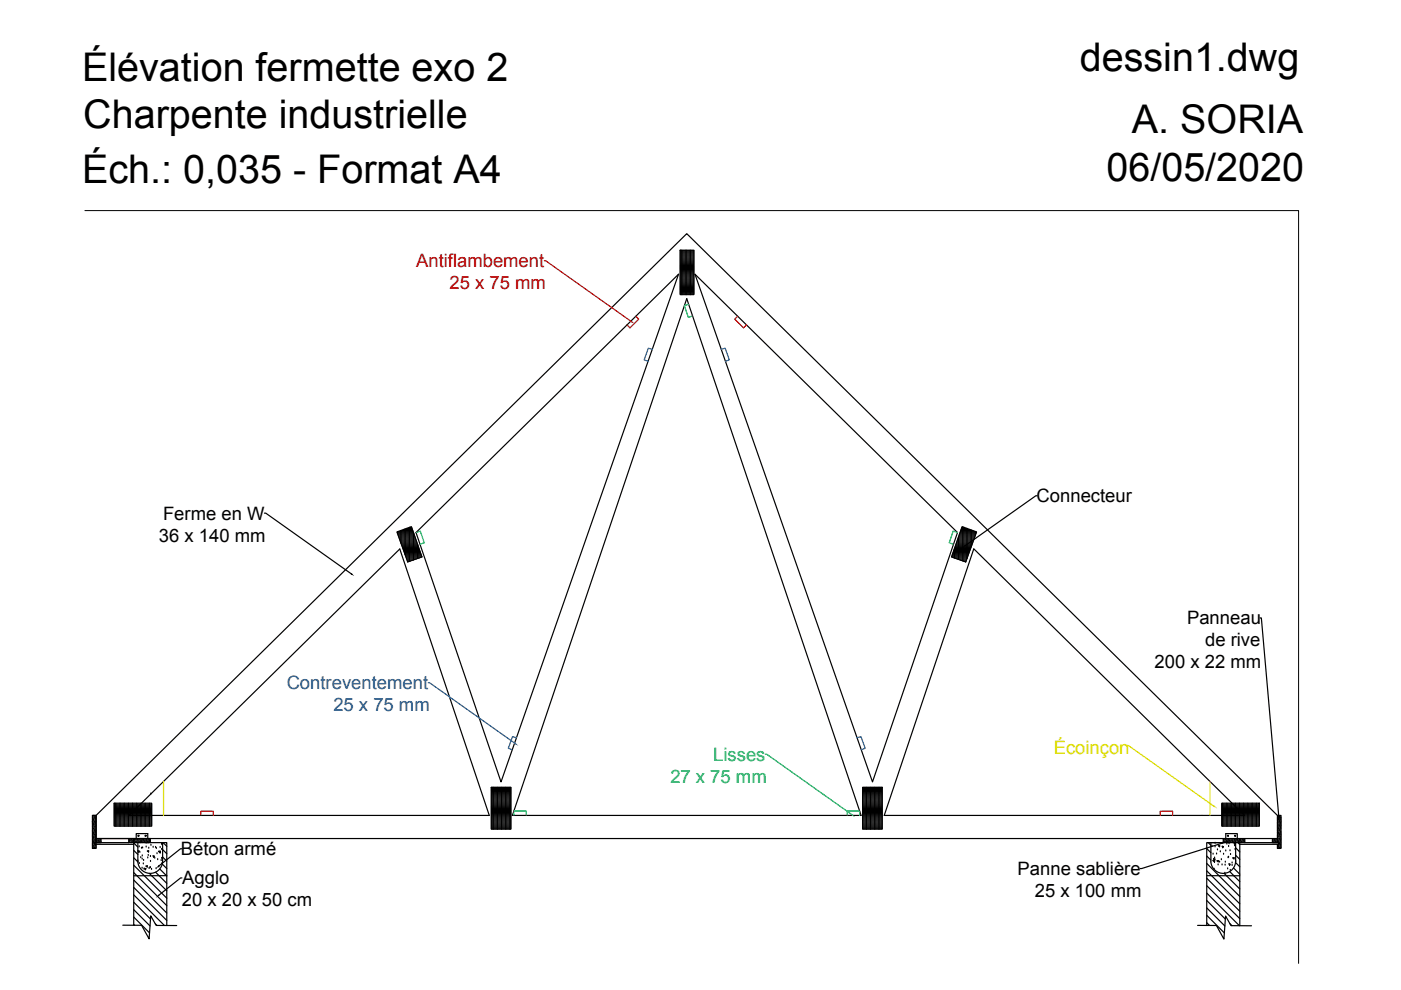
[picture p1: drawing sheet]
<svg xmlns="http://www.w3.org/2000/svg" width="297mm" height="210mm" viewBox="0 0 297 210" stroke-linecap="round" stroke-linejoin="round" font-family="sans-serif">
<!-- layer: 0 -->
<g fill="none" stroke="#000" stroke-width=".25">
<path d="M144.2 53h2.9v9.5h-2.9zM144.2 53.2h2.9M144.2 53.4h2.9M144.2 53.6h2.9M144.2 53.8h2.9M144.2 54h2.9M144.2 54.3h2.9M144.2 54.5h2.9M144.2 54.7h2.9M144.2 54.9h2.9M144.2 55.2h2.9M144.2 55.4h2.9"/>
<path d="M144.2 55.6h2.9M144.2 55.8h2.9M144.2 56h2.9M144.2 56.3h2.9M144.2 56.5h2.9M144.2 56.7h2.9M144.2 56.9h2.9M144.2 57.2h2.9M144.2 57.4h2.9M144.2 57.6h2.9M144.2 57.8h2.9M144.2 58h2.9"/>
<path d="M144.2 58.3h2.9M144.2 58.5h2.9M144.2 58.7h2.9M144.2 58.9h2.9M144.2 59.2h2.9M144.2 59.4h2.9M144.2 59.6h2.9M144.2 59.8h2.9M144.6 53v9.5M145.5 53v9.5M146.3 53v9.5M147.4 58.1l55.6 54.8-18 52.9z"/>
<path d="M144.2 60h2.9M144.2 60.3h2.9M144.2 60.5h2.9M144.2 60.7h2.9M144.2 60.9h2.9M144.2 61.2h2.9M144.2 61.4h2.9M144.2 61.6h2.9M144.2 61.8h2.9M144.2 62.1h2.9M144.2 62.3h2.9M145.6 63.3l37 109.6h-74z"/>
<path d="M56.1 108.8h.2l18.2 12.9M84.2 112.8l3-1.1 2.3 6.4-3.1 1zM84.2 112.9h3.5v5.8h-1.4M84.3 113.2h3.5M84.3 112.7h3.3M84.4 113.4h3.4M84.5 113.6h3.4M84.5 113.8h3.5M84.6 114.1h3.5M84.7 114.3h3.4M84.8 114.5h3.4M84.9 114.7h3.4"/>
<path d="M84.9 112.5h2.6M84.9 114.9h3.5M85 112.5v2.6M85 115.2h3.4M85.1 115.4h3.4M85.2 115.6h3.4M85.3 115.8h3.4M85.3 116.1h3.5M85.4 116.3h3.4M85.5 116.5h3.4M85.5 112.3h1.9M85.6 116.7h3.4"/>
<path d="M85.7 116.9h3.4M85.7 117.2h3.4M85.8 117.4h3.4M85.9 112.2v5.4h3.4M86 117.8h3.4M86.1 118.1h3.4M86.1 118.3h2.8M86.1 112.1h1.3M86.2 118.5h2.1M86.4 118.9h.6M87.3 111.8h-.5v7.2M88.2 112.9l55.7-54.8-37.7 107.7z"/>
<path d="M88.6 115.5v2.9M201.8 118.1h3.4M201.8 117.8h3.4M201.9 117.6h3.4M202 117.4h3.4M202.1 117.2h3.4M202.1 116.9h3.4M202.2 116.7h3.4M202.3 118.3h2.8M202.3 116.5h3.4M202.4 116.3v2M202.4 116.3h3.4"/>
<path d="M202.4 116.1h3.5M202.5 115.8h3.5M202.6 115.6h3.4M202.7 115.4h3.4M202.8 115.2h3.4M202.8 114.9h3.5M202.9 114.7h3.5M202.9 118.5h2.1M203 114.5h3.4M203.1 114.3h3.4M203.1 114.1h3.5M203.2 113.8h3.5"/>
<path d="M203.2 113.8v4.8M203.3 113.6h3.5M203.4 113.4h3.4M203.5 113.2h3.4M203.5 112.9h3.5M203.6 118.7h1.3M203.6 112.7h3.3M203.7 112.5h2.6M203.8 112.3h1.9M203.8 112.1h1.3M203.9 111.8h.5M204 111.7l3.1 1.1-2.3 6.3-3.1-1z"/>
<path d="M204.1 111.7v7.2M204.2 118.9h.6M205 112v6.4M205.9 112.4v3.6M206.5 116.4l57.4 56.5h-76.4l18.9-56.5M206.8 112.7v.8M219.9 105.1h-.3l-15 10.6M267.1 131h.3l3.8 42.5M19.6 172.9h.8v4.9h8h-8v-4.9h-.8v7h.8v-2.1M19.6 174.4h.1M19.6 179.6l.4 .3M19.6 178.8l.2 .1"/>
<path d="M19.6 177.9l.6 .6M19.6 177.1l.1 .1M19.6 176.3l.5 .4M19.6 174.6l.3 .3M19.6 173.8l.7 .6M19.6 173l.2 .1M19.6 179.3l.1 .1M19.6 176.8l.4 .3M19.6 176l.2 .1M19.6 175.2l.2 .2M19.6 173.6h.1M19.6 179.9h.1"/>
<path d="M19.6 179l.5 .4M19.6 177.4l.3 .3M19.6 176.6l.7 .6M19.6 175.7l.2 .2M19.6 174.9l.6 .5M19.6 174.1h.1M19.6 173.3l.4 .3M19.6 178.5l.5 .4M19.7 175.5l.7 .6M19.7 177.7l.2 .2M19.7 178.3l.4 .4M19.7 174.5l.5 .4"/>
<path d="M19.8 173.7l.2 .2M19.8 174.2l.6 .5M19.8 172.9l.3 .2M19.8 177.3l.6 .5M19.8 179.5l.3 .2M19.9 176.3l.5 .4M19.9 173.3l.5 .4M19.9 175.5l.3 .2M19.9 176l.5 .4M20 179.1l.4 .3M20 178l.5 .4M20.1 175l.3 .3"/>
<path d="M20.1 177.2l.2 .2M20.1 177.8l.8 .7M20.1 172.9l.3 .2M20.1 174l.3 .2M20.2 173.2l.2 .2M20.2 173.8l.2 .1M20.2 179.8l.1 .1M20.2 176.8l.2 .1M20.2 179l.2 .1M20.2 179.6l.2 .1M20.3 175.8h.1M20.3 175h.1"/>
<path d="M20.3 175.5l.1 .1M20.4 172.9l125.2-123.4 125.2 123.4M20.4 177.8v.9h1v-.9M20.4 178.6l.1 .1M20.4 177.8l.2 .2M20.6 178.5l.2 .2M20.7 177.8l.2 .1M20.8 178.1l.6 .5M21 178.1l.3 .2M21.1 178.6v.1M21.1 177.8l.2 .2M21.4 178.4h.1"/>
<path d="M24.2 170.3h8v4.9h-8zM24.2 170.5h8M24.2 170.7h8M24.2 171h8M24.2 171.2h8M24.2 171.4h8M24.2 171.6h8M24.2 171.8h8M24.2 172.1h8M24.2 172.3h8M24.2 172.5h8M24.2 172.7h8"/>
<path d="M24.2 173h8M24.2 173.2h8M24.2 173.4h8M24.2 173.6h8M24.2 173.8h8M24.2 174.1h8M24.2 174.3h8M24.2 174.5h8M24.2 174.7h8M24.2 175h8M24.6 170.3v4.9M25.4 170.3v4.9"/>
<path d="M26.3 170.3v4.9M27.2 170.3v4.9M27.3 177.8v.9h1.1v-.9h3.5v.9M27.3 178.7h-7.2v.3h8.3M27.3 178.6v.1M27.3 177.8h.1M27.3 178.1l.3 .2M27.3 178.4l.3 .2M27.4 172.9l57.4-56.5 18.9 56.5zM27.5 178l.8 .6M27.6 177.8h.1M27.7 177.9l.3 .2"/>
<path d="M27.7 178.5l.3 .2M27.9 177.8l.1 .1M28.1 178.2l.5 .4M28.1 170.3v4.9M28.2 178l.8 .7M28.2 177.8l.5 .4M28.4 178.7l.8 .9M28.6 177.8l.4 .3M28.9 178.3l.4 .4M29 170.3v4.9M29.1 178.2l.2 .2M29.2 178.7v4l-.8-.8"/>
<path d="M29.3 177.8l.8 .7M29.5 178.5l.1 .2M29.5 179.5h.1M29.5 178.3l.4 .4M29.5 177.8l.3 .2M29.8 178.7h.1M29.9 178.1l.5 .4M29.9 170.3v4.9M29.9 177.8l.8 .7M30 179.8h.1M30.2 177.8l.3 .2M30.2 178.6l.1 .1"/>
<path d="M30.2 179.8h.1M30.5 178.6l.1 .1M30.5 177.8l.3 .2M30.6 178.1l.7 .6M30.8 170.3v4.9M30.9 177.8l.2 .2M30.9 178.1l.2 .2M30.9 178.6v.1M31 178.8h.1M31 179.6h.1M31.2 177.8l.6 .5M31.2 178.4l.4 .3"/>
<path d="M31.3 178.2l.6 .4M31.3 177.8v-1.1h-2.4v1.1l.5 .4M31.4 178.7h.1M31.5 177.8h.1M31.5 179.8h.1M31.7 177.9l.2 .2M31.7 170.3v4.9M31.8 177.8h.1M31.9 177.8h227.5M32 168.4h.1M32 179.2h.1M32.5 179.6h.1"/>
<path d="M33 179.7h.1M33.1 179.9h.1M34 179.7h.1M34.5 178.9l-.3-.1 .2 .3 .1-.2M34.5 178.7v4.1M34.6 178.7l.8 .7M38.6 180h-.3l-4.7 3.7M104.2 166.9h4.1v8.9h-4.1zM104.2 167h4.1M104.2 167.2h4.1M104.2 167.4h4.1M104.2 167.6h4.1"/>
<path d="M104.2 167.8h4.1M104.2 168.1h4.1M104.2 168.3h4.1M104.2 168.5h4.1M104.2 168.7h4.1M104.2 169h4.1M104.2 169.2h4.1M104.2 169.4h4.1M104.2 169.6h4.1M104.2 169.8h4.1M104.2 170.1h4.1M104.2 170.3h4.1"/>
<path d="M104.2 170.5h4.1M104.2 170.7h4.1M104.2 171h4.1M104.2 171.2h4.1M104.2 171.4h4.1M104.2 171.6h4.1M104.2 171.8h4.1M104.2 172.1h4.1M104.2 172.3h4.1M104.2 172.5h4.1M104.2 172.7h4.1M104.2 173h4.1"/>
<path d="M104.2 173.2h4.1M104.2 173.4h4.1M104.2 173.6h4.1M104.2 173.8h4.1M104.2 174.1h4.1M104.2 174.3h4.1M104.2 174.5h4.1M104.2 174.7h4.1M104.2 175h4.1M104.2 175.2h4.1M104.2 175.4h4.1M104.2 175.6h4.1"/>
<path d="M104.6 166.9v8.9M105.5 166.9v8.9M106.3 166.9v8.9M107.2 166.9v8.9M108.1 166.9v8.9M182.9 166.9h4.1v8.9h-4.1zM182.9 167h4.1M182.9 167.2h4.1M182.9 167.4h4.1M182.9 167.6h4.1M182.9 167.8h4.1M182.9 168.1h4.1"/>
<path d="M182.9 168.3h4.1M182.9 168.5h4.1M182.9 168.7h4.1M182.9 169h4.1M182.9 169.2h4.1M182.9 169.4h4.1M182.9 169.6h4.1M182.9 169.8h4.1M182.9 170.1h4.1M182.9 170.3h4.1M182.9 170.5h4.1M182.9 170.7h4.1"/>
<path d="M182.9 171h4.1M182.9 171.2h4.1M182.9 171.4h4.1M182.9 171.6h4.1M182.9 171.8h4.1M182.9 172.1h4.1M182.9 172.3h4.1M182.9 172.5h4.1M182.9 172.7h4.1M182.9 173h4.1M182.9 173.2h4.1M182.9 173.4h4.1"/>
<path d="M182.9 173.6h4.1M182.9 173.8h4.1M182.9 174.1h4.1M182.9 174.3h4.1M182.9 174.5h4.1M182.9 174.7h4.1M182.9 175h4.1M182.9 175.2h4.1M182.9 175.4h4.1M182.9 175.6h4.1M183.7 166.9v8.9M184.6 166.9v8.9"/>
<path d="M185.5 166.9v8.9M186.4 166.9v8.9M255.9 179.9l.8 .9M256.2 178.7l.5 .5M257 179.4h.1M257.6 178.8h.1M257.6 179.6h.1M258.3 179.3h.3v.2zM259 170.3h8v4.9h-8zM259 170.5h8M259 170.7h8M259 171h8"/>
<path d="M259 171.2h8M259 171.4h8M259 171.6h8M259 171.8h8M259 172.1h8M259 172.3h8M259 172.5h8M259 172.7h8M259 173h8M259 173.2h8M259 173.4h8M259 173.6h8"/>
<path d="M259 173.8h8M259 174.1h8M259 174.3h8M259 174.5h8M259 174.7h8M259 175h8M259.1 178.8h.1M259.1 179.4l.3 .1-.2 .2zM259.2 170.3v4.9M259.4 178.4l.2 .3M259.4 177.9l.3 .2M259.4 178.2l.2 .2"/>
<path d="M259.6 177.8l.8 .7M259.8 178.5l.1 .2M259.8 178.3l.5 .4M260.1 179h.1M260.1 170.3v4.9M260.2 178l.5 .4M260.2 178.4l-18.4 5.8M260.2 177.8l.8 .7M260.5 179.5h.1M260.5 178.6l.1 .1M260.5 177.8l.3 .2M260.6 178.9h.1"/>
<path d="M260.8 178.5l.1 .2M260.9 177.8l.2 .2M260.9 178.1l.7 .6M261 170.3v4.9M261.2 178.1l.2 .2M261.2 177.8l.2 .2M261.2 178.6v.1M261.5 177.8l.6 .5M261.5 178.4l.4 .3h-.2M261.6 178.1l.6 .6M261.7 179h.1M261.8 179.3h.1"/>
<path d="M261.9 170.3v4.9M261.9 178.7v.2l-.2-.2M261.9 177.9l.5 .4M262 179.8l.9 .8M262 178.7v4.1M262.2 177.8l.6 .5M262.3 178.4l.3 .3M262.3 177.8v-1.1h-2.4v1.1l.2 .1M262.5 178.7l.4 .4M262.5 177.8h.1M262.6 178.4l.2 .2M262.7 178l.8 .6"/>
<path d="M262.8 170.3v4.9M262.8 177.8h8v-4.9h.8v7h-.8v-.9M262.9 178.7h-7v17.5M262.9 178.7v-.9h-3.5v.9h-2.7v4.1M262.9 178.7v17.6M263 177.9l.2 .2M263 178.5l.2 .2M263.1 177.8h.1M263.3 178.2l.5 .4M263.4 178l.5 .4M263.5 177.8l.4 .3M263.7 170.3v4.9"/>
<path d="M263.8 177.8l.1 .1M263.9 177.8v.9h-1M263.9 178.7h7.2v.3h-8.2M264.6 170.3v4.9M265.5 170.3v4.9M266.4 170.3v4.9M269.8 177.8v.9h1v-.9M269.8 178.1l.4 .4M269.8 177.9l.1 .1M269.8 178.4l.3 .3M270 178.1l.5 .4M270.1 177.8l.8 .7"/>
<path d="M270.3 177.8l.3 .2M270.4 178.6v.1M270.6 178.6l.1 .1M270.7 177.8l.2 .2M270.8 178.1l.8 .7M270.8 179l.4 .3M270.8 177.4l.2 .1M270.8 176.6l.6 .4M270.8 175.7l.1 .1M270.8 174.9l.5 .4M270.8 173.3l.3 .2M270.8 179.6l.3 .2"/>
<path d="M270.8 177.1l.5 .4M270.8 175.5l.3 .2M270.8 174.6l.2 .1M270.8 173.8l.2 .2M270.8 179.3l.6 .5M270.8 177.7l.5 .3M270.8 176l.3 .3M270.8 175.2l.7 .6M270.8 174.4l.2 .1M270.8 173.5l.6 .5M270.9 174.1l.7 .6M270.9 176.3l.2 .2"/>
<path d="M270.9 176.9l.7 .6M270.9 173.1l.5 .4M271 175.9l.6 .5M271 178.1l.3 .2M271 178.6v.1M271 172.9l.6 .5M271.1 174.8l.5 .4M271.1 179l.4 .3M271.1 174.1l.3 .2M271.1 178.7l.5 .4M271.1 174.6l.5 .4M271.2 177.7l.4 .3"/>
<path d="M271.2 179.9h.1M271.2 176.6l.4 .3M271.3 173.6l.3 .3M271.3 175.8l.2 .2M271.3 176.4l.3 .3M271.3 179.4l.3 .3M271.4 172.9l.1 .1M271.4 178.4l.2 .2M271.4 175.4l.2 .2M271.4 177.6l.2 .2M271.4 178.2l.2 .1M271.5 174.4l.1 .1"/>
<path d="M271.5 173.6l.1 .1M271.5 174.1l.1 .1M271.6 177.2h.1M271.6 179.4h.1M26 196.2h4l1.6 2.9 .4-4.9 1.1 2h4.4M28.4 196.2v-17.5h7v17.5M28.4 185l7 7M28.4 183.4l7 7M28.4 196l.1 .2M28.4 194.4l3.3 3.4M28.4 192.9l3.4 3.4M28.4 191.3l3.5 3.5"/>
<path d="M28.4 189.7l6.5 6.5M28.4 188.2l7 7M28.4 186.6l7 7M28.4 180.3l.8 .9M29.2 182.4a2.63 2.63 0 0 0 2.5 2.8 2.63 2.63 0 0 0 2.8-2.5M29.2 180.4l.3 .1-.2 .2zM29.5 183.1h.1M29.6 180.7h.1M29.8 181.8h.1M30.1 184.1h.1M30.1 182.1h.1M30.2 181.5h.1"/>
<path d="M30.4 183.2h.1M30.4 182.4h.1M30.5 184.3h.1M30.7 184.1l.2 .1-.1 .2zM31 183.6h.2v.2zM31.2 180.4h.3v.2zM31.3 181.9h.1M31.4 181.4h.1M31.6 184.1h.1M31.7 185.2l3.7 3.7M31.8 184h.1M31.9 184h.1"/>
<path d="M31.9 181.6h.1M31.9 182.6h.1M32.1 184.3h.1M32.5 181.5h.2l-.1 .3zM32.8 181.9h.1M32.9 195.9l.4 .3M33 184.9l2.4 2.4M33.1 184.2h.1M33.3 181h.1M33.4 182.3h.1M33.6 180.5l.4-.1v.4zM33.7 183.8h.1"/>
<path d="M33.9 184.2l1.5 1.5M34.2 182.5h.1M34.3 180.1h.1M34.3 182h.1M34.4 183.2l1 1M34.4 183h-.1l.1 .1M34.5 181.7l.9 .9M34.5 180.1l.9 .9M35.4 185.7h-7M38.6 186.1h-.3l-4.7 3.7M253.9 196.2h4l1.6 2.9 .3-4.9 1.2 2.1h4.3M255.9 184.6l7 7"/>
<path d="M255.9 183.1l7 7M255.9 195.6l.5 .6M255.9 194.1l3.7 3.7M255.9 192.5l3.8 3.8M255.9 190.9l3.9 4M255.9 189.3l6.9 7M255.9 187.8l7 7M255.9 186.2l7 7M255.9 181.5l.8 .9M255.9 185.7h7M257.1 182.4h.5l-.1 .4zM257.2 181.1h.1"/>
<path d="M257.3 182.2h.1M257.3 182.1l.3 .1-.1 .2zM257.4 184.3h.1M257.5 181.9h.1M257.9 181.1h.1M258 182.5h.3v.2zM258.1 180.2h.1M258.3 183.4h.1M258.6 182.8h.1M258.7 180.6h.1M259 182.3h.1M259.1 183.4h.1"/>
<path d="M259.4 181.1h.1M259.5 185.2l3.4 3.3M259.7 185.2h.1M259.7 183.4h.1M259.8 182.8h.1M259.9 180.4h.1M260.3 184.2h.1M260.4 181.9h.1M260.5 181.8h.1M260.6 183.2h.2l-.1 .3zM260.7 183.4h.1M260.7 184.8l2.2 2.1"/>
<path d="M260.7 195.8l.5 .5M260.8 180.4h.1M260.8 184.6h.1M260.9 181.2h.1M261.2 183.5h.1M261.2 183h.1M261.4 181.9l.3-.1-.1 .3zM261.5 184l1.4 1.3M261.9 180.1h.1M262 182.9l.9 .9M262 182.4a2.63 2.63 0 0 1-2.5 2.8 2.63 2.63 0 0 1-2.8-2.5M262 181.3l.9 .9"/>
<circle cx="29.3" cy="177.2" r=".11"/>
<circle cx="30.9" cy="177.2" r=".11"/>
<circle cx="260.3" cy="177.2" r=".11"/>
<circle cx="261.9" cy="177.2" r=".11"/>
</g>
<path d="M146 64.5l-.9 .3 .8 2.5 .9-.3M88.2 112.9l.9-.3 .8 2.5-.8 .3M203 112.9l-.9-.3-.8 2.5 .9 .3M162.3 159.9h.2l18.2 12.9M111.6 172.9v-1h-2.7v1M179.6 172.9v-1h2.7v1" fill="none" stroke="#00b82e" stroke-width=".25"/>
<path d="M115.4 55.3h.3l18.2 12.9M134.8 67l.6 .7-1.8 1.8-.7-.6M156.4 67l-.6 .7 1.8 1.8 .7-.6M42.6 172.9v-.9h2.6v.9M248.6 172.9v-.9h-2.6v.9" fill="none" stroke="#b80000" stroke-width=".25"/>
<path d="M138.3 74.1l-.8-.3-.9 2.5 .8 .3M152.9 74.1l.9-.3 .8 2.5-.8 .3M90.8 144.8h.3l18.2 12.9M109.5 156.4l-.8-.2-.9 2.5 .8 .3M181.7 156.4l.9-.2 .8 2.5-.8 .3" fill="none" stroke="#005cb8" stroke-width=".25"/>
<path d="M204.6 115.7l-.1 .1zM74.6 121.7l.1 .1zM260.2 178.4h.2zM271.1 173.5l.1 .1zM33.6 183.6l-.1 .1zM33.6 189.8l-.1 .1z" fill="#000" stroke="#000" stroke-width=".21"/>
<path d="M133.9 68.2l.1 .1z" fill="#b80000" stroke="#b80000" stroke-width=".21"/>
<path d="M109.3 157.6l.1 .2z" fill="#005cb8" stroke="#005cb8" stroke-width=".21"/>
<path d="M180.7 172.8l.1 .1z" fill="#00b82e" stroke="#00b82e" stroke-width=".21"/>
<path d="M257.5 171l.1 .1z" fill="#dd0" stroke="#dd0" stroke-width=".21"/>
<path d="M239 158.1h.3l18.2 12.9M34.7 165.7v7.2M256.5 165.7v7.2" fill="none" stroke="#dd0" stroke-width=".25"/>
<path d="M18 44.7h257.3v159.6" fill="none" stroke="#000" stroke-width=".21"/>
<g font-size="8.4">
<text x="17.4" y="17.2">Élévation fermette exo 2</text>
<text x="228.9" y="15.1">dessin1.dwg</text>
<text x="17.6" y="27.2">Charpente industrielle</text>
<text x="240" y="28.3">A. SORIA</text>
<text x="17.4" y="38.8">Éch.: 0,035 - Format A4</text>
<text x="234.6" y="38.3">06/05/2020</text>
</g>
<g font-size="3.9" fill="#b80000">
<text x="88.2" y="56.7">Antiflambement</text>
<text x="95.3" y="61.4">25 x 75 mm</text>
</g>
<g font-size="3.9">
<text x="219.8" y="106.5">Connecteur</text>
<text x="34.6" y="110.2">Ferme en W</text>
<text x="33.7" y="114.9">36 x 140 mm</text>
<text x="251.7" y="132.4">Panneau</text>
<text x="255.5" y="137.1">de rive</text>
<text x="244.8" y="141.7">200 x 22 mm</text>
<text x="38.4" y="181.3">Béton armé</text>
<text x="215.8" y="185.5">Panne sablière</text>
<text x="38.7" y="187.5">Agglo</text>
<text x="219.4" y="190.2">25 x 100 mm</text>
<text x="38.6" y="192.2">20 x 20 x 50 cm</text>
</g>
<g font-size="3.9" fill="#005cb8">
<text x="60.8" y="146.2">Contreventement</text>
<text x="70.7" y="150.8">25 x 75 mm</text>
</g>
<g font-size="3.9" fill="#00b82e">
<text x="151.2" y="161.3">Lisses</text>
<text x="142.1" y="165.9">27 x 75 mm</text>
</g>
<text font-size="3.9" fill="#dd0" x="223.4" y="159.8">Écoinçon</text>
</svg>
